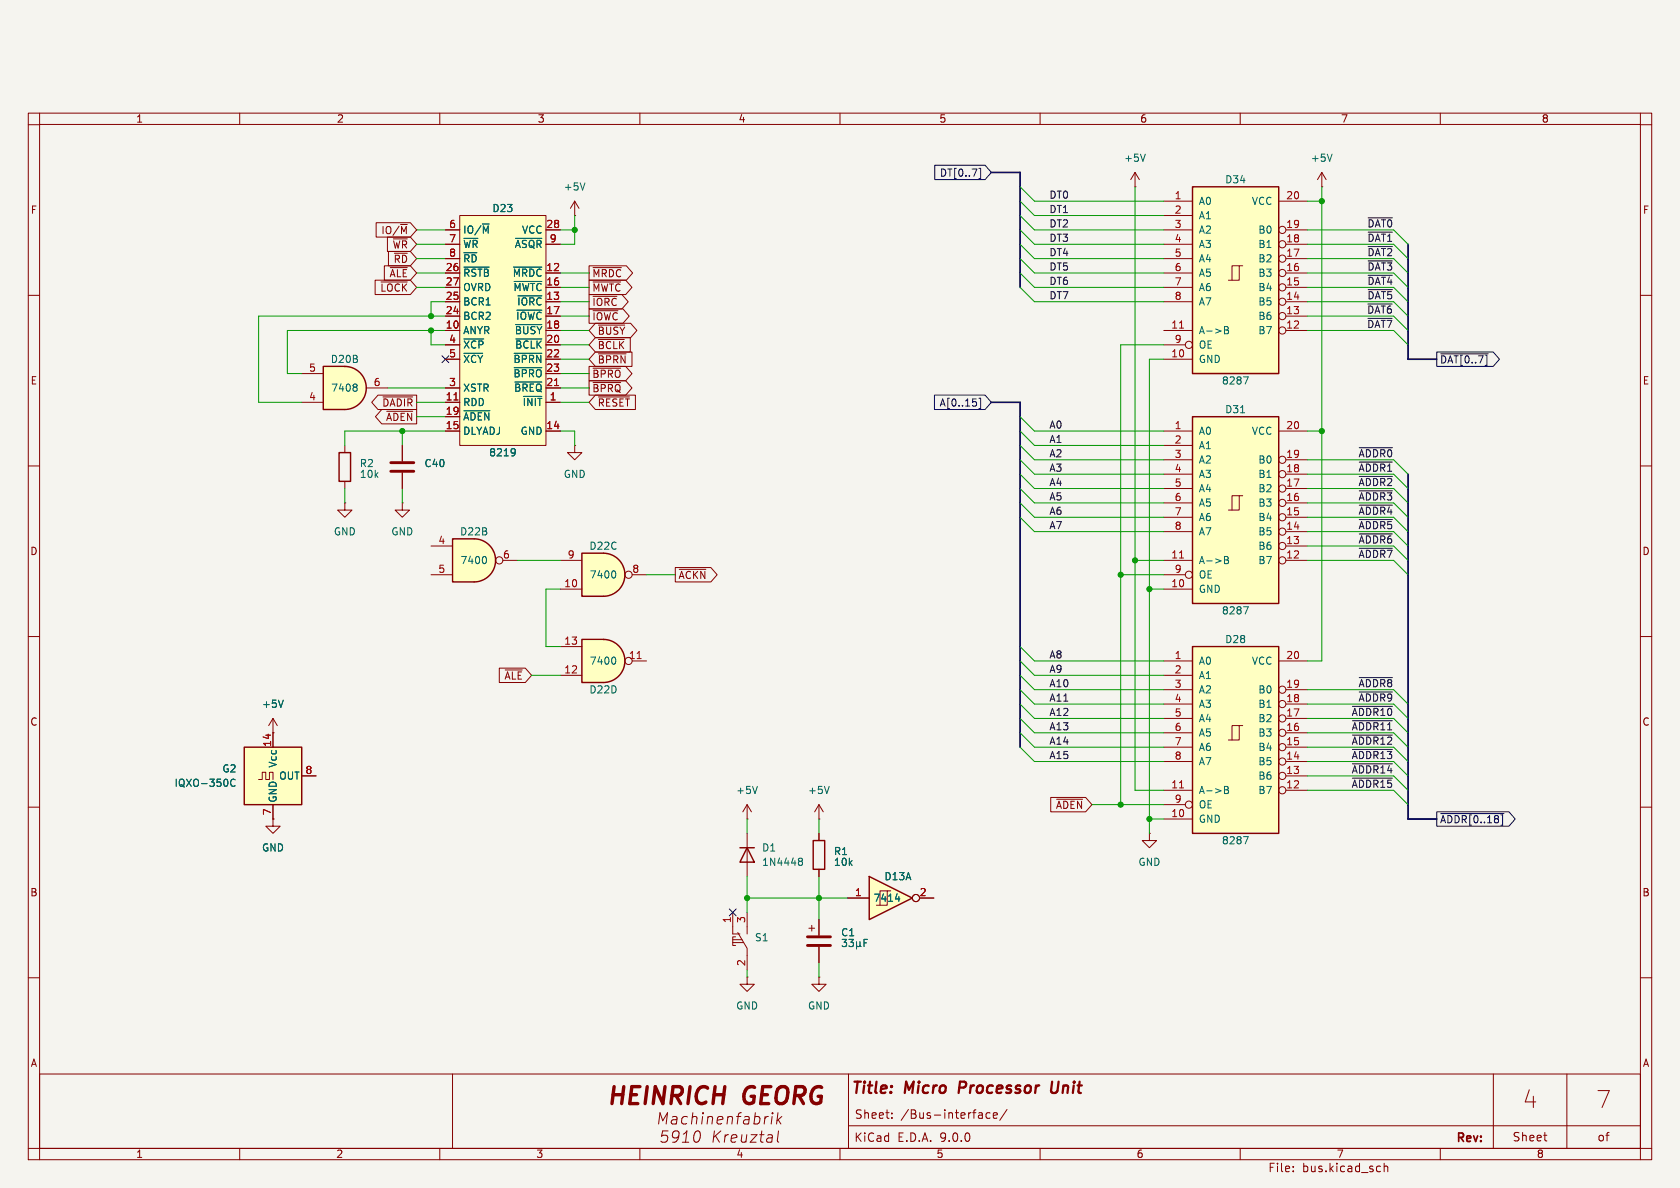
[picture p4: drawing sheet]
<svg xmlns="http://www.w3.org/2000/svg" width="297mm" height="210mm" viewBox="0 0 297 210" stroke-linecap="round" stroke-linejoin="round" font-family="sans-serif">
<path d="M0 0h297v210h-297z" fill="#f5f4ef" stroke="#f5f4ef" stroke-width=".18"/>
<g fill="none" stroke="#840000" stroke-width=".18">
<path d="M5 20h287v185h-287zM5 22h2M7 22h283v181h-283zM7 20v2M42.4 20v2M77.7 20v2M113.1 20v2M148.5 20v2M183.9 20v2M219.2 20v2M233.7 33h.1M233.7 30.5l-.8 1.3"/>
<path d="M233.7 30.5l.7 1.3M233.7 30.5v2.5M254.6 20v2M290 20v2M290 22h2M5 52.2h2M290 52.2h2M61 78.7v1.3M71.1 78.7v2.8M5 82.4h2M61 85.1v1.3M71.1 83.6v2.8"/>
<path d="M290 82.4h2M5 112.5h2M290 112.5h2M5 142.7h2M290 142.7h2M5 172.8h2M290 172.8h2M7 189.9h283v13.1h-283zM80 189.9v13.1M116.4 198.7l.3-2 .5 1.4 .8-1.4-.2 2M118.1 199.9h-.9l-.3 1 .4-.2 .6 .1 .2 .3-.2 .6-.3 .2h-.5l-.3-.2M119.7 197.8l-.7 .1a.4 .4 0 0 0-.3 .4 .4 .4 0 0 0 .2 .4l.7-.1"/>
<path d="M119.7 197.6l-.1 1.1M120.7 197.6l-.2 .1v.8l.3 .2 .6-.1M122.5 196.7l-.3 2M123.2 197.6l-.1 1.1M124.2 197.4l-.2 1.3M125.2 197.4l-.2 1.3M126 197.6l-.1 1.1M126.3 199.9l-.3 2M126.8 197.6v1l.2 .1 .6-.1M127.4 199.9l-1.2 1.2M127.8 197.6v.2l-1 .2M128.7 197.4l-.2 1.3"/>
<path d="M128.8 197.5l.2-.1 .4 .1v1.2M130.2 197.4h.8M130.5 197l-.2 1.7M132.4 197.8l-.6 .1a.4 .4 0 0 0-.4 .4 .4 .4 0 0 0 .3 .4l.6-.1M132.5 197.6l-.2 1.1M133.5 196.7l-.2 2M134.3 197.6v.7a.66 .66 0 0 1-1 .3M134.7 199.9l-.2 1.7v.2l.4 .1M135.3 197.4l-.2 1.3M135.3 197.6l-.1 .1M136.5 197.4l-.2 1.3M137.5 196.7l-.2 2"/>
<path d="M137.6 197.9l.4 .8M137.6 199.9l-.2 1.7 .3 .3M138.2 197.4l-.8 .7M150 199h140M150 189.9v13.1M157.7 197.6v.1M157.7 196.8v.1M173.5 196.7l.2 .2v.8M173.7 197.6l-.5 .1M173.7 197.1h-.5M175 196.8l-.4-.1-.3 .3v.4l.2 .2h.5M175.6 197.2l.7-.1-.1-.3-.4-.1-.2 .2 .1 .7h.5"/>
<path d="M178 196.1l-1.3 2M264 189.9v13.1M277 189.9v13.1M5 203h2M7 203v2M42.4 203v2M77.7 203v2M113.1 203v2M120 200.8a.64 .64 0 0 1-1.1 .2v-.7a.64 .64 0 0 1 1.1-.2 1.47 1.47 0 0 1-.7 1.8h-.4M120.6 201.9h1.2M120.8 200.5l.6-.6-.2 2M122.9 200.1a.46 .46 0 0 1 .5-.2 .46 .46 0 0 1 .4 .4 1.15 1.15 0 0 1-.8 1.6l-.2-.1a1.54 1.54 0 0 1 .1-1.7z"/>
<path d="M126.5 200.8l.7 1.1M128.2 200.6l-.2 1.3M128.8 200.6l-.4 .1-.2 .3M129.3 201.3l1-.2-.1-.4-.2-.1-.6 .1-.2 .9 .3 .3 .6-.1M131.2 200.6l-.1 1.2a.57 .57 0 0 0 .8-.1M132 200.6l-.1 1.3M132.8 200.6h1l-1.2 1.3h1.1M134.3 200.6h.8M135.7 200.7l.2-.1 .6 .1-.1 1.2M136.5 201.1l-.6 .1a.4 .4 0 0 0-.4 .3 .4 .4 0 0 0 .3 .4l.6-.1M148.5 203v2M183.9 203v2"/>
<path d="M219.2 203v2M228.6 207v.1M228.6 206.2v.1M243.9 206.1l.2 .1M244.1 207.1h-.2M244.7 205.6v1.5M244.7 206.3l.2-.2 .4 .1v.9M254.6 203v2M272.9 200.7h.6M273.3 201.7h.2M292 203h-2v2"/>
</g>
<path d="M169.7 191.2l-.2 2M186 191.2l-.2 1.6 .2 .3a.66 .66 0 0 0 .8-.1" fill="none" stroke="#840000" stroke-width=".4"/>
<path d="M69.1 81.8h4.1M69.1 83.3h4.1" fill="none" stroke="#840000" stroke-width=".51"/>
<path d="M59.9 80h2.1v5.1h-2.1z" fill="none" stroke="#840000" stroke-width=".25"/>
<path d="M235.5 27.2l-.4 1.3" fill="none" stroke="#006464" stroke-width=".18"/>
<path d="M61 64.8a3.8 3.8 0 0 1 3.8 3.8 3.8 3.8 0 0 1-3.8 3.8z" fill="#ffffc2" stroke="#ffffc2" stroke-width=".18"/>
<path d="M57.1 64.8h3.9v7.6h-3.9z" fill="#ffffc2"/>
<path d="M57.1 64.8h3.9a3.8 3.8 0 0 1 3.8 3.8 3.8 3.8 0 0 1-3.8 3.8h-3.9z" fill="none" stroke="#840000" stroke-width=".25"/>
<path d="M101.6 38.1h.1M101.6 35.6l-.8 1.2M101.6 35.6l.8 1.2M101.6 35.6v2.5M53.3 71.1h3.8M53.3 66h3.8M64.8 68.6h3.8M101.6 78.7v1.3h1.3l-1.3 1.3-1.3-1.3h1.3M101.6 78.7h.1M203.2 147.3v1.3h1.3l-1.3 1.3-1.3-1.3h1.3M203.2 147.3h.1" fill="none" stroke="#840000" stroke-width=".18"/>
<path d="M103.4 32.3l-.4 1.3M62.9 67.9l.2 .2-.2 .3 .2 .3v.2l-.2 .3" fill="none" stroke="#006464" stroke-width=".18"/>
<path d="M210.8 73.7h15.3v33h-15.3z" fill="#ffffc2"/>
<g fill="none" stroke="#840000" stroke-width=".18">
<path d="M205.7 76.2h5.1M205.7 78.7h5.1M226.1 76.2h5M205.7 81.3h5.1M205.7 83.8h5.1M205.7 86.4h5.1M205.7 88.9h5.1M205.7 91.4h5.1M205.7 94h5.1M205.7 99.1h5.1M219.1 87.6h-1.3v2.6M219.7 87.6h-.6v2.6h-1.9"/>
<path d="M227.3 81.3h3.8M227.3 83.8h3.8M227.3 86.4h3.8M227.3 88.9h3.8M227.3 91.4h3.8M227.3 94h3.8M227.3 99.1h3.8M227.3 96.5h3.8M205.7 101.6h3.8M205.7 104.1h5.1"/>
<circle cx="226.7" cy="99.1" r=".63"/>
<circle cx="226.7" cy="81.3" r=".63"/>
<circle cx="226.7" cy="83.8" r=".63"/>
<circle cx="226.7" cy="86.4" r=".63"/>
<circle cx="226.7" cy="88.9" r=".63"/>
<circle cx="226.7" cy="91.4" r=".63"/>
<circle cx="226.7" cy="96.5" r=".63"/>
<circle cx="226.7" cy="94" r=".63"/>
<circle cx="210.2" cy="101.6" r=".63"/>
</g>
<path d="M210.8 73.7h15.3v33h-15.3z" fill="none" stroke="#840000" stroke-width=".25"/>
<path d="M219.3 73h.7M216.5 98.4h.4l.2 .2-.2 .4 .2 .1 .1 .3-.2 .2h-.5zM216.5 99h.4M219.8 107.3h.9l-.6 1.2" fill="none" stroke="#006464" stroke-width=".18"/>
<path d="M208.5 98.6h.7" fill="none" stroke="#a90000" stroke-width=".18"/>
<path d="M210.8 114.3h15.3v33h-15.3z" fill="#ffffc2"/>
<g fill="none" stroke="#840000" stroke-width=".18">
<path d="M205.7 116.8h5.1M205.7 119.4h5.1M226.1 116.8h5M205.7 121.9h5.1M205.7 124.5h5.1M205.7 127h5.1M205.7 129.5h5.1M205.7 132.1h5.1M205.7 134.6h5.1M205.7 139.7h5.1M219.1 128.3h-1.3v2.5M219.7 128.3h-.6v2.5h-1.9"/>
<path d="M227.3 121.9h3.8M227.3 124.5h3.8M227.3 127h3.8M227.3 129.5h3.8M227.3 132.1h3.8M227.3 134.6h3.8M227.3 139.7h3.8M227.3 137.2h3.8M205.7 142.2h3.8M205.7 144.8h5.1"/>
<circle cx="226.7" cy="124.5" r=".63"/>
<circle cx="226.7" cy="121.9" r=".63"/>
<circle cx="226.7" cy="127" r=".63"/>
<circle cx="226.7" cy="134.6" r=".63"/>
<circle cx="226.7" cy="129.5" r=".63"/>
<circle cx="226.7" cy="139.7" r=".63"/>
<circle cx="226.7" cy="137.2" r=".63"/>
<circle cx="226.7" cy="132.1" r=".63"/>
<circle cx="210.2" cy="142.2" r=".63"/>
</g>
<path d="M210.8 114.3h15.3v33h-15.3z" fill="none" stroke="#840000" stroke-width=".25"/>
<path d="M216.5 139h.4l.2 .3-.2 .3 .2 .1 .1 .3-.2 .3h-.5zM216.5 139.6h.4M219.8 147.9h.9l-.6 1.3" fill="none" stroke="#006464" stroke-width=".18"/>
<path d="M208.5 139.3h.7" fill="none" stroke="#a90000" stroke-width=".18"/>
<path d="M210.8 33h15.3v33h-15.3z" fill="#ffffc2"/>
<g fill="none" stroke="#840000" stroke-width=".18">
<path d="M205.7 35.6h5.1M205.7 38.1h5.1M226.1 35.6h5M205.7 40.6h5.1M205.7 43.2h5.1M205.7 45.7h5.1M205.7 48.3h5.1M205.7 50.8h5.1M205.7 53.3h5.1M205.7 58.4h5.1M219.1 47h-1.3v2.5M219.7 47h-.6v2.5h-1.9"/>
<path d="M227.3 40.6h3.8M227.3 43.2h3.8M227.3 45.7h3.8M227.3 48.3h3.8M227.3 50.8h3.8M227.3 53.3h3.8M227.3 58.4h3.8M227.3 55.9h3.8M205.7 61h3.8M205.7 63.5h5.1"/>
<circle cx="226.7" cy="43.2" r=".63"/>
<circle cx="226.7" cy="40.6" r=".63"/>
<circle cx="226.7" cy="58.4" r=".63"/>
<circle cx="226.7" cy="45.7" r=".63"/>
<circle cx="226.7" cy="50.8" r=".63"/>
<circle cx="226.7" cy="53.3" r=".63"/>
<circle cx="226.7" cy="55.9" r=".63"/>
<circle cx="226.7" cy="48.3" r=".63"/>
<circle cx="210.2" cy="61" r=".63"/>
</g>
<path d="M210.8 33h15.3v33h-15.3z" fill="none" stroke="#840000" stroke-width=".25"/>
<path d="M216.5 57.7h.4l.2 .3-.2 .3 .2 .2 .1 .3-.2 .2h-.5zM216.5 58.3h.4M219.8 66.6h.9l-.6 1.3" fill="none" stroke="#006464" stroke-width=".18"/>
<path d="M208.5 58h.7" fill="none" stroke="#a90000" stroke-width=".18"/>
<path d="M43.2 132.1h10.1v10.1h-10.1z" fill="#ffffc2"/>
<path d="M43.2 132.1h10.1v10.1h-10.1z" fill="none" stroke="#840000" stroke-width=".25"/>
<path d="M45.7 137.8h.7v-1.3h.6v1.3h.6v-1.3h.7v1.3M48.3 129.5v2.6M53.3 137.2h2.6M48.3 142.2v2.6M132.1 172.7v1.3h1.2l-1.2 1.3-1.3-1.3h1.3M132.1 172.7h.1" fill="none" stroke="#840000" stroke-width=".18"/>
<path d="M41.6 137.9a.6 .6 0 0 0-.9 .4 .6 .6 0 0 0 .6 .7l.3-.1" fill="none" stroke="#006464" stroke-width=".18"/>
<path d="M106.7 113a3.8 3.8 0 0 1 3.8 3.8 3.8 3.8 0 0 1-3.8 3.9z" fill="#ffffc2" stroke="#ffffc2" stroke-width=".18"/>
<path d="M102.9 113h3.8v7.7h-3.8z" fill="#ffffc2"/>
<path d="M102.9 113h3.8a3.8 3.8 0 0 1 3.8 3.8 3.8 3.8 0 0 1-3.8 3.9h-3.8z" fill="none" stroke="#840000" stroke-width=".25"/>
<g fill="none" stroke="#840000" stroke-width=".18">
<path d="M99.1 119.4h3.8M99.1 114.3h3.8M111.8 116.8h2.5"/>
<circle cx="111.1" cy="116.8" r=".63"/>
</g>
<path d="M112.6 116.4h.8" fill="none" stroke="#a90000" stroke-width=".18"/>
<path d="M108.6 116.1a.79 .79 0 0 1 0 1.3" fill="none" stroke="#006464" stroke-width=".18"/>
<path d="M81.3 38.1h15.2v40.6h-15.2z" fill="#ffffc2"/>
<g fill="none" stroke="#840000" stroke-width=".18">
<path d="M81.3 38.1h15.2v40.6h-15.2zM78.7 40.6h2.6M78.7 43.2h2.6M78.7 45.7h2.6M78.7 48.3h2.6M78.7 50.8h2.6M78.7 53.3h2.6M78.7 55.9h2.6M78.7 58.4h2.6M96.5 40.6h2.6M96.5 43.2h2.6M96.5 48.3h2.6"/>
<path d="M96.5 50.8h2.6M96.5 53.3h2.6M96.5 55.9h2.6M96.5 58.4h2.6M78.7 76.2h2.6M78.7 61h2.6M78.7 63.5h2.6M78.7 68.6h2.6M78.7 71.1h2.6M78.7 73.7h2.6M96.5 76.2h2.6M96.5 61h2.6"/>
<path d="M96.5 63.5h2.6M96.5 68.6h2.6M96.5 71.1h2.6M96.5 66h2.6M48.3 144.8v1.3h1.2l-1.2 1.2-1.3-1.2h1.3M48.3 144.8h.1M132.1 144.8h.1M132.1 142.2l-.8 1.3M132.1 142.2l.7 1.3M132.1 142.2v2.6"/>
</g>
<g fill="none" stroke="#006464" stroke-width=".18">
<path d="M82 47.2h4.5M82 59.9h3.5M90.8 47.2h5M90.9 49.8h4.9M91.1 42.1h4.7M91.1 57.4h4.7M91.2 59.9h4.6M91.4 54.8h4.4M91.6 52.3h4.2M82 62.5h3.3M82 72.6h4.6M90.8 79.3l.2 .1a1.03 1.03 0 0 1-.2 1.1"/>
<path d="M90.9 62.5h4.9M90.9 65h4.9M91 67.5h4.8M91.1 79.9l-.3 .2M92.5 70.1h3.3M133.9 139l-.4 1.3"/>
</g>
<path d="M80.3 70.7h.7M98 68.2h.8" fill="none" stroke="#a90000" stroke-width=".18"/>
<path d="M106.7 97.8a3.8 3.8 0 0 1 3.8 3.8 3.8 3.8 0 0 1-3.8 3.8z" fill="#ffffc2" stroke="#ffffc2" stroke-width=".18"/>
<path d="M102.9 97.8h3.8v7.6h-3.8z" fill="#ffffc2"/>
<path d="M102.9 97.8h3.8a3.8 3.8 0 0 1 3.8 3.8 3.8 3.8 0 0 1-3.8 3.8h-3.8zM130.8 149.9h2.5M132.1 149.9l1.2 2.5h-2.5z" fill="none" stroke="#840000" stroke-width=".25"/>
<g fill="none" stroke="#840000" stroke-width=".18">
<path d="M200.7 33h.1M200.7 30.5l-.8 1.3M200.7 30.5l.7 1.3M200.7 30.5v2.5M71.1 88.9v1.3h1.3l-1.3 1.2-1.3-1.2h1.3M71.1 88.9h.1M99.1 99.1h3.8M99.1 104.1h3.8M111.8 101.6h2.5M132.1 147.3v7.6M144.8 144.8h.1M144.8 142.2v2.6"/>
<path d="M144.8 142.2l-.8 1.3M144.8 142.2l.7 1.3M129.5 166.6h1.9M129.5 166.1h1.7M129.5 161.3v3.8h1.3M130 165.6h-.5v1.5h.5M130.4 164.8l1.7 2.8v3.9M132.1 161.3v3.8M143 164.1h1M143.5 163.6v1M144.8 172.7v1.3h1.2l-1.2 1.3-1.3-1.3h1.3M144.8 172.7h.1"/>
<path d="M144.8 162.6v2.8M144.8 167.4v2.8"/>
<circle cx="111.1" cy="101.6" r=".63"/>
</g>
<g fill="none" stroke="#006464" stroke-width=".18">
<path d="M202.5 27.2l-.4 1.3M108.6 100.9a.79 .79 0 0 1 0 1.3M146.6 139l-.4 1.3M141.3 152.2l.1 .1M141.3 151.8l.3-.1 .2 .1 .1 .2-.3 .3M141.4 152.3h.2M141.4 152.3h-.1M141.6 152.3l.3 .2-.1 .4-.2 .1-.3-.1M149.7 166.1l-.5 .4 .4 .2v.5l-.2 .1-.5-.1M150.9 166.1l-.4 .4 .3 .2v.5l-.2 .1-.5-.1M151.4 167.1l.2 .2h.2l.2-.2M151.4 166.5v1.3"/>
<path d="M152 167.1l.2 .2M152 166.5v.6M152.8 166.7h.4M153.4 166.1h-.6v1.2"/>
</g>
<path d="M142.7 165.6h4.1M142.7 167.1h4.1" fill="none" stroke="#840000" stroke-width=".51"/>
<path d="M83.8 95.3a3.8 3.8 0 0 1 3.8 3.8 3.8 3.8 0 0 1-3.8 3.8z" fill="#ffffc2" stroke="#ffffc2" stroke-width=".18"/>
<path d="M80 95.3h3.8v7.6h-3.8z" fill="#ffffc2"/>
<path d="M80 95.3h3.8a3.8 3.8 0 0 1 3.8 3.8 3.8 3.8 0 0 1-3.8 3.8h-3.8z" fill="none" stroke="#840000" stroke-width=".25"/>
<g fill="none" stroke="#840000" stroke-width=".18">
<path d="M76.2 96.5h3.8M88.9 99.1h2.5M76.2 101.6h3.8M48.3 129.5h.1M48.3 127l-.8 1.3M48.3 127l.7 1.3M48.3 127v2.5"/>
<circle cx="88.3" cy="99.1" r=".63"/>
</g>
<path d="M85.7 98.4a.79 .79 0 0 1 0 1.2M50.1 123.8l-.4 1.2" fill="none" stroke="#006464" stroke-width=".18"/>
<path d="M153.7 154.9l7.6 3.9-7.6 3.8z" fill="#ffffc2"/>
<path d="M143.8 148.6h2v5.1h-2zM153.7 154.9l7.6 3.9-7.6 3.8z" fill="none" stroke="#840000" stroke-width=".25"/>
<g fill="none" stroke="#840000" stroke-width=".18">
<path d="M66.5 39.4h6l1.2 1.2-1.2 1.3h-6zM66.3 49.5h6.2l1.2 1.3-1.2 1.3h-6.2zM67.4 49.8h4.6M67.9 47h4.6l1.2 1.3-1.2 1.2h-4.6zM68.5 41.9h4l1.2 1.3-1.2 1.3h-4zM68.7 44.4h3.8l1.2 1.3-1.2 1.3h-3.8zM69 47.3h3M78.7 40.6h2.6M78.7 43.2h2.6M78.7 45.7h2.6M78.7 48.3h2.6M78.7 50.8h2.6"/>
<path d="M78.7 53.3h2.6M78.7 55.9h2.6M78.7 58.4h2.6M96.5 40.6h2.6M96.5 43.2h2.6M96.5 48.3h2.6M96.5 50.8h2.6M96.5 53.3h2.6M96.5 55.9h2.6M96.5 58.4h2.6M104.1 52.1h5.8l1.2 1.2-1.2 1.3h-5.8zM104.1 54.6h6l1.1 1.3-1.1 1.3h-6z"/>
<path d="M104.1 47h6.6l1.1 1.3-1.1 1.2h-6.6zM104.1 49.5h6.5l1.1 1.3-1.1 1.3h-6.5zM104.8 52.4h4.3M104.8 54.9h4.4M104.8 47.3h5.1M104.8 49.8h4.9M105.3 59.7h6.1v2.5h-6.1l-1.2-1.2zM105.3 57.1h6.2l1.1 1.3-1.1 1.3h-6.2l-1.2-1.3zM105.8 57.5h4.6M66.8 69.8h6.9v2.6h-6.9l-1.1-1.3zM67.5 72.4h6.2v2.5h-6.2l-1.1-1.2zM67.7 70.2h5.3"/>
<path d="M68.4 72.7h4.6M71.1 78.7v2.8M78.7 76.2h2.6M78.7 61h2.6M78.7 63.5h2.6M78.7 68.6h2.6M78.7 71.1h2.6M78.7 73.7h2.6M96.5 76.2h2.6M96.5 61h2.6M96.5 63.5h2.6M96.5 68.6h2.6"/>
<path d="M96.5 71.1h2.6M96.5 66h2.6M104.1 64.8h6.5l1.1 1.2-1.1 1.3h-6.5zM104.1 67.3h6.5l1.1 1.3-1.1 1.3h-6.5zM104.8 65.1h4.9M104.8 67.6h4.9M105.3 62.2h6.4v2.6h-6.4l-1.2-1.3zM105.3 69.8h7v2.6h-7l-1.2-1.3zM105.8 62.5h4.9M105.8 70.2h5.5M105.8 60h4.6M61 88.9v1.3h1.2l-1.2 1.2-1.3-1.2h1.3"/>
<path d="M61 88.9h.1M71.1 83.6v2.8M88.3 118.1h4.6l1.1 1.3-1.1 1.3h-4.6zM89.3 118.4h3M119.4 100.3h6.3l1.1 1.3-1.1 1.3h-6.3zM120.1 100.6h4.7M48.3 129.5h.1M48.3 129.5v2.6M53.3 137.2h2.6M48.3 144.8h.1M48.3 142.2v2.6M144.8 147.3v1.3"/>
<path d="M144.8 153.7v1.2M149.9 158.8h3.8M156.8 157.5h-1.2v2.5M157.5 157.5h-.7v2.5h-1.9M162.6 158.8h2.5M185.8 141h6.1l1.1 1.2-1.1 1.3h-6.1zM186.8 141.3h4.6M144.8 162.6v2.8M144.8 167.4v2.8"/>
<circle cx="161.9" cy="158.7" r=".63"/>
</g>
<g fill="none" stroke="#006464" stroke-width=".18">
<path d="M82 47.2h4.5M82 59.9h3.5M90.8 47.2h5M90.9 49.8h4.9M91.1 42.1h4.7M91.1 57.4h4.7M91.2 59.9h4.6M91.4 54.8h4.4M91.6 52.3h4.2M82 62.5h3.3M82 72.6h4.6M90.8 79.3l.2 .1a1.03 1.03 0 0 1-.2 1.1"/>
<path d="M90.9 62.5h4.9M90.9 65h4.9M91 67.5h4.8M91.1 79.9l-.3 .2M92.5 70.1h3.3M41.6 137.9a.6 .6 0 0 0-.9 .4 .6 .6 0 0 0 .6 .7l.3-.1M50.1 123.8l-.4 1.2M158.3 158.9h.8M158.9 158.5v.8M149.7 166.1l-.5 .4 .4 .2v.5l-.2 .1-.5-.1M150.9 166.1l-.4 .4 .3 .2v.5l-.2 .1-.5-.1M151.4 167.1l.2 .2h.2l.2-.2"/>
<path d="M151.4 166.5v1.3M152 167.1l.2 .2M152 166.5v.6M152.8 166.7h.4M153.4 166.1h-.6v1.2"/>
</g>
<g fill="none" stroke="#000084" stroke-width=".18">
<path d="M165.3 29.2h8.8l1.2 1.3-1.2 1.3h-8.8zM173.1 29.8h.3v1.8h-.3M78.1 62.9l1.2 1.2M79.3 62.9l-1.2 1.2M165.2 69.8h8.9l1.2 1.3-1.2 1.3h-8.9zM172.6 71.1v.6M173.1 70.4h.3v1.8h-.3M254 62.2h10l1.1 1.3-1.1 1.3h-10zM254.7 62.5h8.4M254 143.5h12.8l1.1 1.3-1.1 1.3h-12.8zM254.7 143.8h11.2M128.9 160.7l1.2 1.2"/>
<path d="M130.1 160.7l-1.2 1.2"/>
</g>
<g fill="none" stroke="#0f0f0f" stroke-width=".18">
<path d="M241.9 38.5h4.3M241.8 53.7h4.3M241.8 56.3h4.3M241.9 48.7h4.3M241.9 46.1h4.3M241.9 51.2h4.3M241.9 41h4.3M241.9 43.6h4.3M240.3 79.1h5.9M240.3 81.7h5.9M240.3 84.2h5.9M240.3 91.8h5.9"/>
<path d="M240.3 89.3h5.9M240.3 86.8h5.9M240.3 94.4h5.9M240.3 96.9h5.9M240.3 119.8h5.9M239.1 137.6h7M239.1 127.4h7.1M239.1 135h7.1M239.1 129.9h7.1M239.1 132.5h7.1M239.1 124.9h7.1M240.3 122.3h5.9"/>
</g>
<path d="M175.3 30.5h5v20.3M248.9 43.2v20.3h5.1M175.3 71.1h5v61M248.9 83.8v61h5.1" fill="none" stroke="#000084" stroke-width=".3"/>
<g fill="none" stroke="#009600" stroke-width=".18">
<path d="M101.6 38.1v5.1h-2.5M180.3 33l2.6 2.6h22.8M180.3 38.1l2.6 2.5h22.8M180.3 35.6l2.6 2.5h22.8M200.7 33v106.7h5M231.1 35.6h2.6M233.7 33v83.8h-2.6M73.7 50.8h5M73.7 45.7h5M73.7 48.3h5M73.7 40.6h5M73.7 43.2h5"/>
<path d="M76.2 58.4v2.6h2.5M78.7 58.4h-27.9v7.6h2.5M78.7 55.9h-33v15.2h7.6M78.7 53.3h-2.5v2.6M99.1 58.4h5M99.1 53.3h5M99.1 50.8h5M99.1 55.9h5M99.1 48.3h5M99.1 40.6h2.5M180.3 50.8l2.6 2.5h22.8M180.3 48.3l2.6 2.5h22.8"/>
<path d="M180.3 43.2l2.6 2.5h22.8M180.3 45.7l2.6 2.6h22.8M180.3 40.6l2.6 2.6h22.8M231.1 58.4h15.3l2.5 2.6M231.1 53.3h15.3l2.5 2.6M231.1 50.8h15.3l2.5 2.5M231.1 55.9h15.3l2.5 2.5M231.1 45.7h15.3l2.5 2.6M231.1 48.3h15.3l2.5 2.5M231.1 40.6h15.3l2.5 2.6M231.1 43.2h15.3l2.5 2.5M68.6 68.6h10.1"/>
<path d="M71.1 76.2v2.5M73.7 73.7h5M73.7 71.1h5M78.7 76.2h-17.7v2.5M99.1 68.6h5M99.1 71.1h5M99.1 76.2h2.5v2.5M99.1 66h5M99.1 61h5M99.1 63.5h5M180.3 73.7l2.6 2.5h22.8M180.3 78.7l2.6 2.6h22.8"/>
<path d="M180.3 76.2l2.6 2.5h22.8M205.7 61h-7.6v81.2M205.7 63.5h-2.5v83.8M231.1 76.2h2.6M61 86.4v2.5M71.1 86.4v2.5M91.4 99.1h7.7M180.3 86.4l2.6 2.5h22.8M180.3 91.4l2.6 2.6h22.8M180.3 81.3l2.6 2.5h22.8M180.3 83.8l2.6 2.6h22.8M180.3 88.9l2.6 2.5h22.8"/>
<path d="M200.7 99.1h5M231.1 99.1h15.3l2.5 2.5M231.1 96.5h15.3l2.5 2.6M231.1 88.9h15.3l2.5 2.5M231.1 94h15.3l2.5 2.5M231.1 81.3h15.3l2.5 2.5M231.1 83.8h15.3l2.5 2.6M231.1 86.4h15.3l2.5 2.5M231.1 91.4h15.3l2.5 2.6M94 119.4h5.1M99.1 104.1h-2.6v10.2h2.6M114.3 101.6h5.1"/>
<path d="M180.3 116.8l2.6 2.6h22.8M180.3 114.3l2.6 2.5h22.8M180.3 119.4l2.6 2.5h22.8M198.1 101.6h7.6M203.2 104.1h2.5M180.3 132.1l2.6 2.5h22.8M180.3 124.5l2.6 2.5h22.8M180.3 121.9l2.6 2.6h22.8M180.3 127l2.6 2.5h22.8M180.3 129.5l2.6 2.6h22.8M231.1 134.6h15.3l2.5 2.6M231.1 127h15.3l2.5 2.5"/>
<path d="M231.1 124.5h15.3l2.5 2.5M231.1 139.7h15.3l2.5 2.5M231.1 129.5h15.3l2.5 2.6M231.1 137.2h15.3l2.5 2.5M231.1 132.1h15.3l2.5 2.5M231.1 121.9h15.3l2.5 2.6M132.1 158.8h17.8M132.1 144.8v2.5M132.1 154.9v6.4M144.8 144.8v2.5M144.8 154.9v7.7M193 142.2h12.7"/>
<path d="M203.2 144.8h2.5M132.1 171.5v1.2M144.8 170.2v2.5"/>
</g>
<path d="M80.3 70.7h.7M98 68.2h.8" fill="none" stroke="#a90000" stroke-width=".18"/>
<g fill="#009600" stroke="#009600" stroke-width=".18">
<circle cx="203.2" cy="104.1" r=".46"/>
<circle cx="76.2" cy="55.9" r=".46"/>
<circle cx="76.2" cy="58.4" r=".46"/>
<circle cx="101.6" cy="40.6" r=".46"/>
<circle cx="144.8" cy="158.8" r=".46"/>
<circle cx="132.1" cy="158.8" r=".46"/>
<circle cx="203.2" cy="144.8" r=".46"/>
<circle cx="198.1" cy="142.2" r=".46"/>
<circle cx="71.1" cy="76.2" r=".46"/>
<circle cx="233.7" cy="35.6" r=".46"/>
<circle cx="200.7" cy="99.1" r=".46"/>
<circle cx="198.1" cy="101.6" r=".46"/>
<circle cx="233.7" cy="76.2" r=".46"/>
</g>
<g font-size="4.2" fill="#840000">
<text x="106.9" y="196.1">HEINRICH</text>
<text x="131.4" y="196.1">GEORG</text>
<text x="269.1" y="196.1">4</text>
<text x="282.1" y="196.1">7</text>
</g>
<g font-size="2.8" fill="#840000">
<text x="150.4" y="193.9">Title:</text>
<text x="160" y="193.9">Micro</text>
<text x="170.3" y="193.9">Processor</text>
<text x="187.4" y="193.9">Unit</text>
</g>
<g font-size="2.1" fill="#840000">
<text x="151" y="198">Sheet:</text>
<text x="159.2" y="198">/Bus-interface/</text>
<text x="150.9" y="202.1">KiCad</text>
<text x="158.7" y="202.1">E.D.A.</text>
<text x="166.2" y="202.1">9.0.0</text>
<text x="257.1" y="202.3">Rev:</text>
<text x="267.3" y="202">Sheet</text>
<text x="282.3" y="202">of</text>
<text x="224.1" y="207.4">File:</text>
<text x="230.2" y="207.4">bus.kicad_sch</text>
</g>
<g font-size="1.8" fill="#840000">
<text x="24" y="21.9">1</text>
<text x="59.5" y="21.9">2</text>
<text x="95" y="21.9">3</text>
<text x="130.5" y="21.9">4</text>
<text x="166" y="21.9">5</text>
<text x="201.5" y="21.9">6</text>
<text x="237" y="21.9">7</text>
<text x="272.5" y="21.9">8</text>
<text x="5.3" y="38">F</text>
<text x="67.3" y="41.6">IO/~{M}</text>
<text x="290.3" y="38">F</text>
<text x="69.3" y="44.1">~{WR}</text>
<text x="69.5" y="46.7">~{RD}</text>
<text x="67.1" y="51.8">~{LOCK}</text>
<text x="68.8" y="49.2">~{ALE}</text>
<text x="104.6" y="49.2">~{MRDC}</text>
<text x="104.6" y="51.8">~{MWTC}</text>
<text x="104.6" y="54.3">~{IORC}</text>
<text x="104.6" y="56.8">~{IOWC}</text>
<text x="105.6" y="59.4">~{BUSY}</text>
<text x="105.6" y="64.5">~{BPRN}</text>
<text x="105.6" y="61.9">~{BCLK}</text>
<text x="5.3" y="68.2">E</text>
<text x="104.6" y="67">~{BPRO}</text>
<text x="104.6" y="69.5">~{BPRQ}</text>
<text x="290.3" y="68.2">E</text>
<text x="67.5" y="72.1">~{DADIR}</text>
<text x="68.1" y="74.6">~{ADEN}</text>
<text x="105.6" y="72.1">~{RESET}</text>
<text x="5.3" y="98.3">D</text>
<text x="290.3" y="98.3">D</text>
<text x="119.9" y="102.6">~{ACKN}</text>
<text x="89.1" y="120.3">~{ALE}</text>
<text x="5.3" y="128.5">C</text>
<text x="290.3" y="128.5">C</text>
<text x="186.6" y="143.2">~{ADEN}</text>
<text x="5.3" y="158.6">B</text>
<text x="290.3" y="158.6">B</text>
<text x="5.3" y="188.8">A</text>
<text x="290.3" y="188.8">A</text>
<text x="24" y="204.9">1</text>
<text x="59.3" y="204.9">2</text>
<text x="94.7" y="204.9">3</text>
<text x="130.1" y="204.9">4</text>
<text x="165.5" y="204.9">5</text>
<text x="200.8" y="204.9">6</text>
<text x="236.2" y="204.9">7</text>
<text x="271.6" y="204.9">8</text>
</g>
<g font-size="1.8" fill="#006464">
<text x="198.6" y="28.8">+5V</text>
<text x="231.6" y="28.8">+5V</text>
<text x="99.6" y="33.9">+5V</text>
<text x="216.5" y="32.6">D34</text>
<text x="81.8" y="41.5">IO/~{M}</text>
<text x="87" y="37.7">D23</text>
<text x="92.2" y="41.5">VCC</text>
<text x="211.8" y="36.4">A0</text>
<text x="211.8" y="39">A1</text>
<text x="211.8" y="41.5">A2</text>
<text x="221.2" y="36.4">VCC</text>
<text x="222.4" y="41.5">B0</text>
<text x="81.8" y="44">~{WR}</text>
<text x="81.8" y="46.6">~{RD}</text>
<text x="90.9" y="44">~{ASQR}</text>
<text x="211.8" y="44">A3</text>
<text x="211.8" y="46.6">A4</text>
<text x="222.4" y="44">B1</text>
<text x="222.4" y="46.6">B2</text>
<text x="81.8" y="49.1">~{RSTB}</text>
<text x="81.8" y="51.7">OVRD</text>
<text x="90.5" y="49.1">~{MRDC}</text>
<text x="90.7" y="51.7">~{MWTC}</text>
<text x="211.8" y="49.1">A5</text>
<text x="211.8" y="51.7">A6</text>
<text x="222.4" y="49.1">B3</text>
<text x="222.4" y="51.7">B4</text>
<text x="81.8" y="54.2">BCR1</text>
<text x="81.8" y="56.7">BCR2</text>
<text x="81.8" y="59.3">ANYR</text>
<text x="90.9" y="59.3">~{BUSY}</text>
<text x="91.2" y="56.7">~{IOWC}</text>
<text x="91.3" y="54.2">~{IORC}</text>
<text x="211.8" y="54.2">A7</text>
<text x="211.8" y="59.3">A-&gt;B</text>
<text x="222.4" y="54.2">B5</text>
<text x="222.4" y="56.7">B6</text>
<text x="222.4" y="59.3">B7</text>
<text x="58.4" y="64.4">D20B</text>
<text x="81.8" y="61.8">~{XCP}</text>
<text x="81.8" y="64.4">~{XCY}</text>
<text x="90.7" y="64.4">~{BPRN}</text>
<text x="91" y="61.8">~{BCLK}</text>
<text x="211.8" y="61.8">OE</text>
<text x="211.8" y="64.4">GND</text>
<text x="58.4" y="69.4">7408</text>
<text x="81.8" y="69.4">XSTR</text>
<text x="81.8" y="72">RDD</text>
<text x="90.7" y="66.9">~{BPRO}</text>
<text x="90.8" y="69.4">~{BREQ}</text>
<text x="92.3" y="72">~{INIT}</text>
<text x="215.9" y="68.2">8287</text>
<text x="81.8" y="74.5">~{ADEN}</text>
<text x="81.8" y="77.1">DLYADJ</text>
<text x="91.9" y="77.1">GND</text>
<text x="211.8" y="77.1">A0</text>
<text x="216.5" y="73.3">D31</text>
<text x="221.2" y="77.1">VCC</text>
<text x="63.5" y="82.8">R2</text>
<text x="74.9" y="82.8">C40</text>
<text x="86.4" y="80.9">8219</text>
<text x="211.8" y="79.6">A1</text>
<text x="211.8" y="82.1">A2</text>
<text x="222.4" y="82.1">B0</text>
<text x="63.5" y="84.7">10k</text>
<text x="99.6" y="84.7">GND</text>
<text x="211.8" y="84.7">A3</text>
<text x="211.8" y="87.2">A4</text>
<text x="211.8" y="89.8">A5</text>
<text x="222.4" y="84.7">B1</text>
<text x="222.4" y="87.2">B2</text>
<text x="222.4" y="89.8">B3</text>
<text x="58.9" y="94.8">GND</text>
<text x="69.1" y="94.8">GND</text>
<text x="81.2" y="94.8">D22B</text>
<text x="211.8" y="92.3">A6</text>
<text x="211.8" y="94.8">A7</text>
<text x="222.4" y="92.3">B4</text>
<text x="222.4" y="94.8">B5</text>
<text x="81.3" y="99.9">7400</text>
<text x="104.1" y="97.4">D22C</text>
<text x="211.8" y="99.9">A-&gt;B</text>
<text x="222.4" y="97.4">B6</text>
<text x="222.4" y="99.9">B7</text>
<text x="104.2" y="102.5">7400</text>
<text x="211.8" y="102.5">OE</text>
<text x="211.8" y="105">GND</text>
<text x="215.9" y="108.8">8287</text>
<text x="216.5" y="113.9">D28</text>
<text x="104.2" y="117.7">7400</text>
<text x="211.8" y="117.7">A0</text>
<text x="221.2" y="117.7">VCC</text>
<text x="46.2" y="125.3">+5V</text>
<text x="104.1" y="122.8">D22D</text>
<text x="211.8" y="120.2">A1</text>
<text x="211.8" y="122.8">A2</text>
<text x="211.8" y="125.3">A3</text>
<text x="222.4" y="122.8">B0</text>
<text x="222.4" y="125.3">B1</text>
<text x="211.8" y="127.9">A4</text>
<text x="211.8" y="130.4">A5</text>
<text x="222.4" y="127.9">B2</text>
<text x="222.4" y="130.4">B3</text>
<text x="39.2" y="136.8">G2</text>
<text x="49.1" y="135.8" transform="rotate(-90 49.1 135.8)">Vcc</text>
<text x="211.8" y="132.9">A6</text>
<text x="211.8" y="135.5">A7</text>
<text x="222.4" y="132.9">B4</text>
<text x="222.4" y="135.5">B5</text>
<text x="30.8" y="139.3">IQXO-350C</text>
<text x="49.1" y="142" transform="rotate(-90 49.1 142)">GND</text>
<text x="49.3" y="138">OUT</text>
<text x="130" y="140.6">+5V</text>
<text x="142.7" y="140.6">+5V</text>
<text x="211.8" y="140.6">A-&gt;B</text>
<text x="211.8" y="143.1">OE</text>
<text x="222.4" y="138">B6</text>
<text x="222.4" y="140.6">B7</text>
<text x="211.8" y="145.6">GND</text>
<text x="215.9" y="149.5">8287</text>
<text x="46.2" y="150.7">GND</text>
<text x="134.6" y="150.7">D1</text>
<text x="134.6" y="153.3">1N4448</text>
<text x="147.3" y="151.4">R1</text>
<text x="147.3" y="153.3">10k</text>
<text x="156.3" y="155.8">D13A</text>
<text x="201.2" y="153.3">GND</text>
<text x="154.3" y="159.6">7414</text>
<text x="133.4" y="166.6">S1</text>
<text x="148.6" y="165.7">C1</text>
<text x="130" y="178.7">GND</text>
<text x="142.7" y="178.7">GND</text>
</g>
<g font-size="1.8" fill="#000084">
<text x="166.1" y="31.4">DT[0..7]</text>
<text x="254.5" y="64.5">~{DAT[0..7]}</text>
<text x="166" y="72.1">A[0..15]</text>
<text x="254.5" y="145.7">~{ADDR[0..18]}</text>
</g>
<g font-size="1.8" fill="#0f0f0f">
<text x="185.4" y="35.2">DT0</text>
<text x="185.4" y="40.3">DT2</text>
<text x="185.4" y="37.8">DT1</text>
<text x="241.6" y="40.3">~{DAT0}</text>
<text x="185.4" y="42.8">DT3</text>
<text x="185.4" y="45.4">DT4</text>
<text x="185.4" y="47.9">DT5</text>
<text x="241.6" y="47.9">~{DAT3}</text>
<text x="241.6" y="42.8">~{DAT1}</text>
<text x="241.6" y="45.4">~{DAT2}</text>
<text x="185.4" y="50.5">DT6</text>
<text x="185.4" y="53">DT7</text>
<text x="241.6" y="50.5">~{DAT4}</text>
<text x="241.6" y="53">~{DAT5}</text>
<text x="241.6" y="55.5">~{DAT6}</text>
<text x="241.6" y="58.1">~{DAT7}</text>
<text x="185.4" y="75.9">A0</text>
<text x="185.4" y="78.4">A1</text>
<text x="185.4" y="83.5">A3</text>
<text x="185.4" y="80.9">A2</text>
<text x="240.1" y="83.5">~{ADDR1}</text>
<text x="240.1" y="80.9">~{ADDR0}</text>
<text x="185.4" y="88.6">A5</text>
<text x="185.4" y="86">A4</text>
<text x="240.1" y="86">~{ADDR2}</text>
<text x="240.1" y="88.6">~{ADDR3}</text>
<text x="185.4" y="93.6">A7</text>
<text x="185.4" y="91.1">A6</text>
<text x="240.1" y="93.6">~{ADDR5}</text>
<text x="240.1" y="91.1">~{ADDR4}</text>
<text x="240.1" y="96.2">~{ADDR6}</text>
<text x="240.1" y="98.7">~{ADDR7}</text>
<text x="185.4" y="119">A9</text>
<text x="185.4" y="116.5">A8</text>
<text x="185.4" y="124.1">A11</text>
<text x="185.4" y="121.6">A10</text>
<text x="240.1" y="124.1">~{ADDR9}</text>
<text x="240.1" y="121.6">~{ADDR8}</text>
<text x="185.4" y="129.2">A13</text>
<text x="185.4" y="126.7">A12</text>
<text x="185.4" y="131.7">A14</text>
<text x="238.9" y="129.2">~{ADDR11}</text>
<text x="238.9" y="131.7">~{ADDR12}</text>
<text x="238.9" y="126.7">~{ADDR10}</text>
<text x="185.4" y="134.3">A15</text>
<text x="238.9" y="136.8">~{ADDR14}</text>
<text x="238.9" y="134.3">~{ADDR13}</text>
<text x="238.9" y="139.4">~{ADDR15}</text>
</g>
<g font-size="1.8" fill="#a90000">
<text x="207.6" y="35.3">1</text>
<text x="227.3" y="35.3">20</text>
<text x="79.3" y="40.4">6</text>
<text x="96.5" y="40.4">28</text>
<text x="207.6" y="37.8">2</text>
<text x="207.6" y="40.4">3</text>
<text x="227.3" y="40.4">19</text>
<text x="79.3" y="42.9">7</text>
<text x="79.3" y="45.5">8</text>
<text x="97.1" y="42.9">9</text>
<text x="207.6" y="42.9">4</text>
<text x="207.6" y="45.5">5</text>
<text x="227.3" y="42.9">18</text>
<text x="227.3" y="45.5">17</text>
<text x="78.7" y="48">26</text>
<text x="78.7" y="50.5">27</text>
<text x="78.7" y="53.1">25</text>
<text x="96.5" y="48">12</text>
<text x="96.5" y="50.5">16</text>
<text x="96.5" y="53.1">13</text>
<text x="207.6" y="48">6</text>
<text x="207.6" y="50.5">7</text>
<text x="207.6" y="53.1">8</text>
<text x="227.3" y="48">16</text>
<text x="227.3" y="50.5">15</text>
<text x="227.3" y="53.1">14</text>
<text x="78.7" y="55.6">24</text>
<text x="78.7" y="58.2">10</text>
<text x="96.5" y="55.6">17</text>
<text x="96.5" y="58.2">18</text>
<text x="207" y="58.2">11</text>
<text x="227.3" y="55.6">13</text>
<text x="227.3" y="58.2">12</text>
<text x="54.5" y="65.8">5</text>
<text x="79.3" y="60.7">4</text>
<text x="79.3" y="63.2">5</text>
<text x="96.5" y="60.7">20</text>
<text x="96.5" y="63.2">22</text>
<text x="96.5" y="65.8">23</text>
<text x="207" y="63.2">10</text>
<text x="207.6" y="60.7">9</text>
<text x="54.5" y="70.9">4</text>
<text x="66" y="68.3">6</text>
<text x="78.7" y="70.9">11</text>
<text x="79.3" y="68.3">3</text>
<text x="96.5" y="68.3">21</text>
<text x="97.1" y="70.9">1</text>
<text x="78.7" y="73.4">19</text>
<text x="78.7" y="75.9">15</text>
<text x="96.5" y="75.9">14</text>
<text x="207.6" y="75.9">1</text>
<text x="227.3" y="75.9">20</text>
<text x="207.6" y="78.5">2</text>
<text x="207.6" y="81">3</text>
<text x="207.6" y="83.6">4</text>
<text x="227.3" y="81">19</text>
<text x="227.3" y="83.6">18</text>
<text x="207.6" y="86.1">5</text>
<text x="207.6" y="88.6">6</text>
<text x="227.3" y="86.1">17</text>
<text x="227.3" y="88.6">16</text>
<text x="207.6" y="91.2">7</text>
<text x="207.6" y="93.7">8</text>
<text x="227.3" y="91.2">15</text>
<text x="227.3" y="93.7">14</text>
<text x="77.4" y="96.3">4</text>
<text x="77.4" y="101.3">5</text>
<text x="88.8" y="98.8">6</text>
<text x="100.3" y="98.8">9</text>
<text x="111.7" y="101.3">8</text>
<text x="207" y="98.8">11</text>
<text x="207.6" y="101.3">9</text>
<text x="227.3" y="96.3">13</text>
<text x="227.3" y="98.8">12</text>
<text x="99.7" y="103.9">10</text>
<text x="207" y="103.9">10</text>
<text x="99.7" y="119.1">12</text>
<text x="99.7" y="114">13</text>
<text x="111.1" y="116.6">11</text>
<text x="207.6" y="116.6">1</text>
<text x="207.6" y="119.1">2</text>
<text x="227.3" y="116.6">20</text>
<text x="207.6" y="121.7">3</text>
<text x="207.6" y="124.2">4</text>
<text x="227.3" y="121.7">19</text>
<text x="227.3" y="124.2">18</text>
<text x="207.6" y="126.7">5</text>
<text x="207.6" y="129.3">6</text>
<text x="207.6" y="131.8">7</text>
<text x="227.3" y="126.7">17</text>
<text x="227.3" y="129.3">16</text>
<text x="227.3" y="131.8">15</text>
<text x="48" y="132.1" transform="rotate(-90 48 132.1)">14</text>
<text x="53.9" y="136.9">8</text>
<text x="207.6" y="134.4">8</text>
<text x="227.3" y="134.4">14</text>
<text x="227.3" y="136.9">13</text>
<text x="207" y="139.4">11</text>
<text x="207.6" y="142">9</text>
<text x="227.3" y="139.4">12</text>
<text x="48" y="144.2" transform="rotate(-90 48 144.2)">7</text>
<text x="207" y="144.5">10</text>
<text x="151.1" y="158.5">1</text>
<text x="162.5" y="158.5">2</text>
<text x="129.3" y="163.3" transform="rotate(-90 129.3 163.3)">1</text>
<text x="131.8" y="163.3" transform="rotate(-90 131.8 163.3)">3</text>
<text x="131.8" y="170.9" transform="rotate(-90 131.8 170.9)">2</text>
</g>
</svg>
